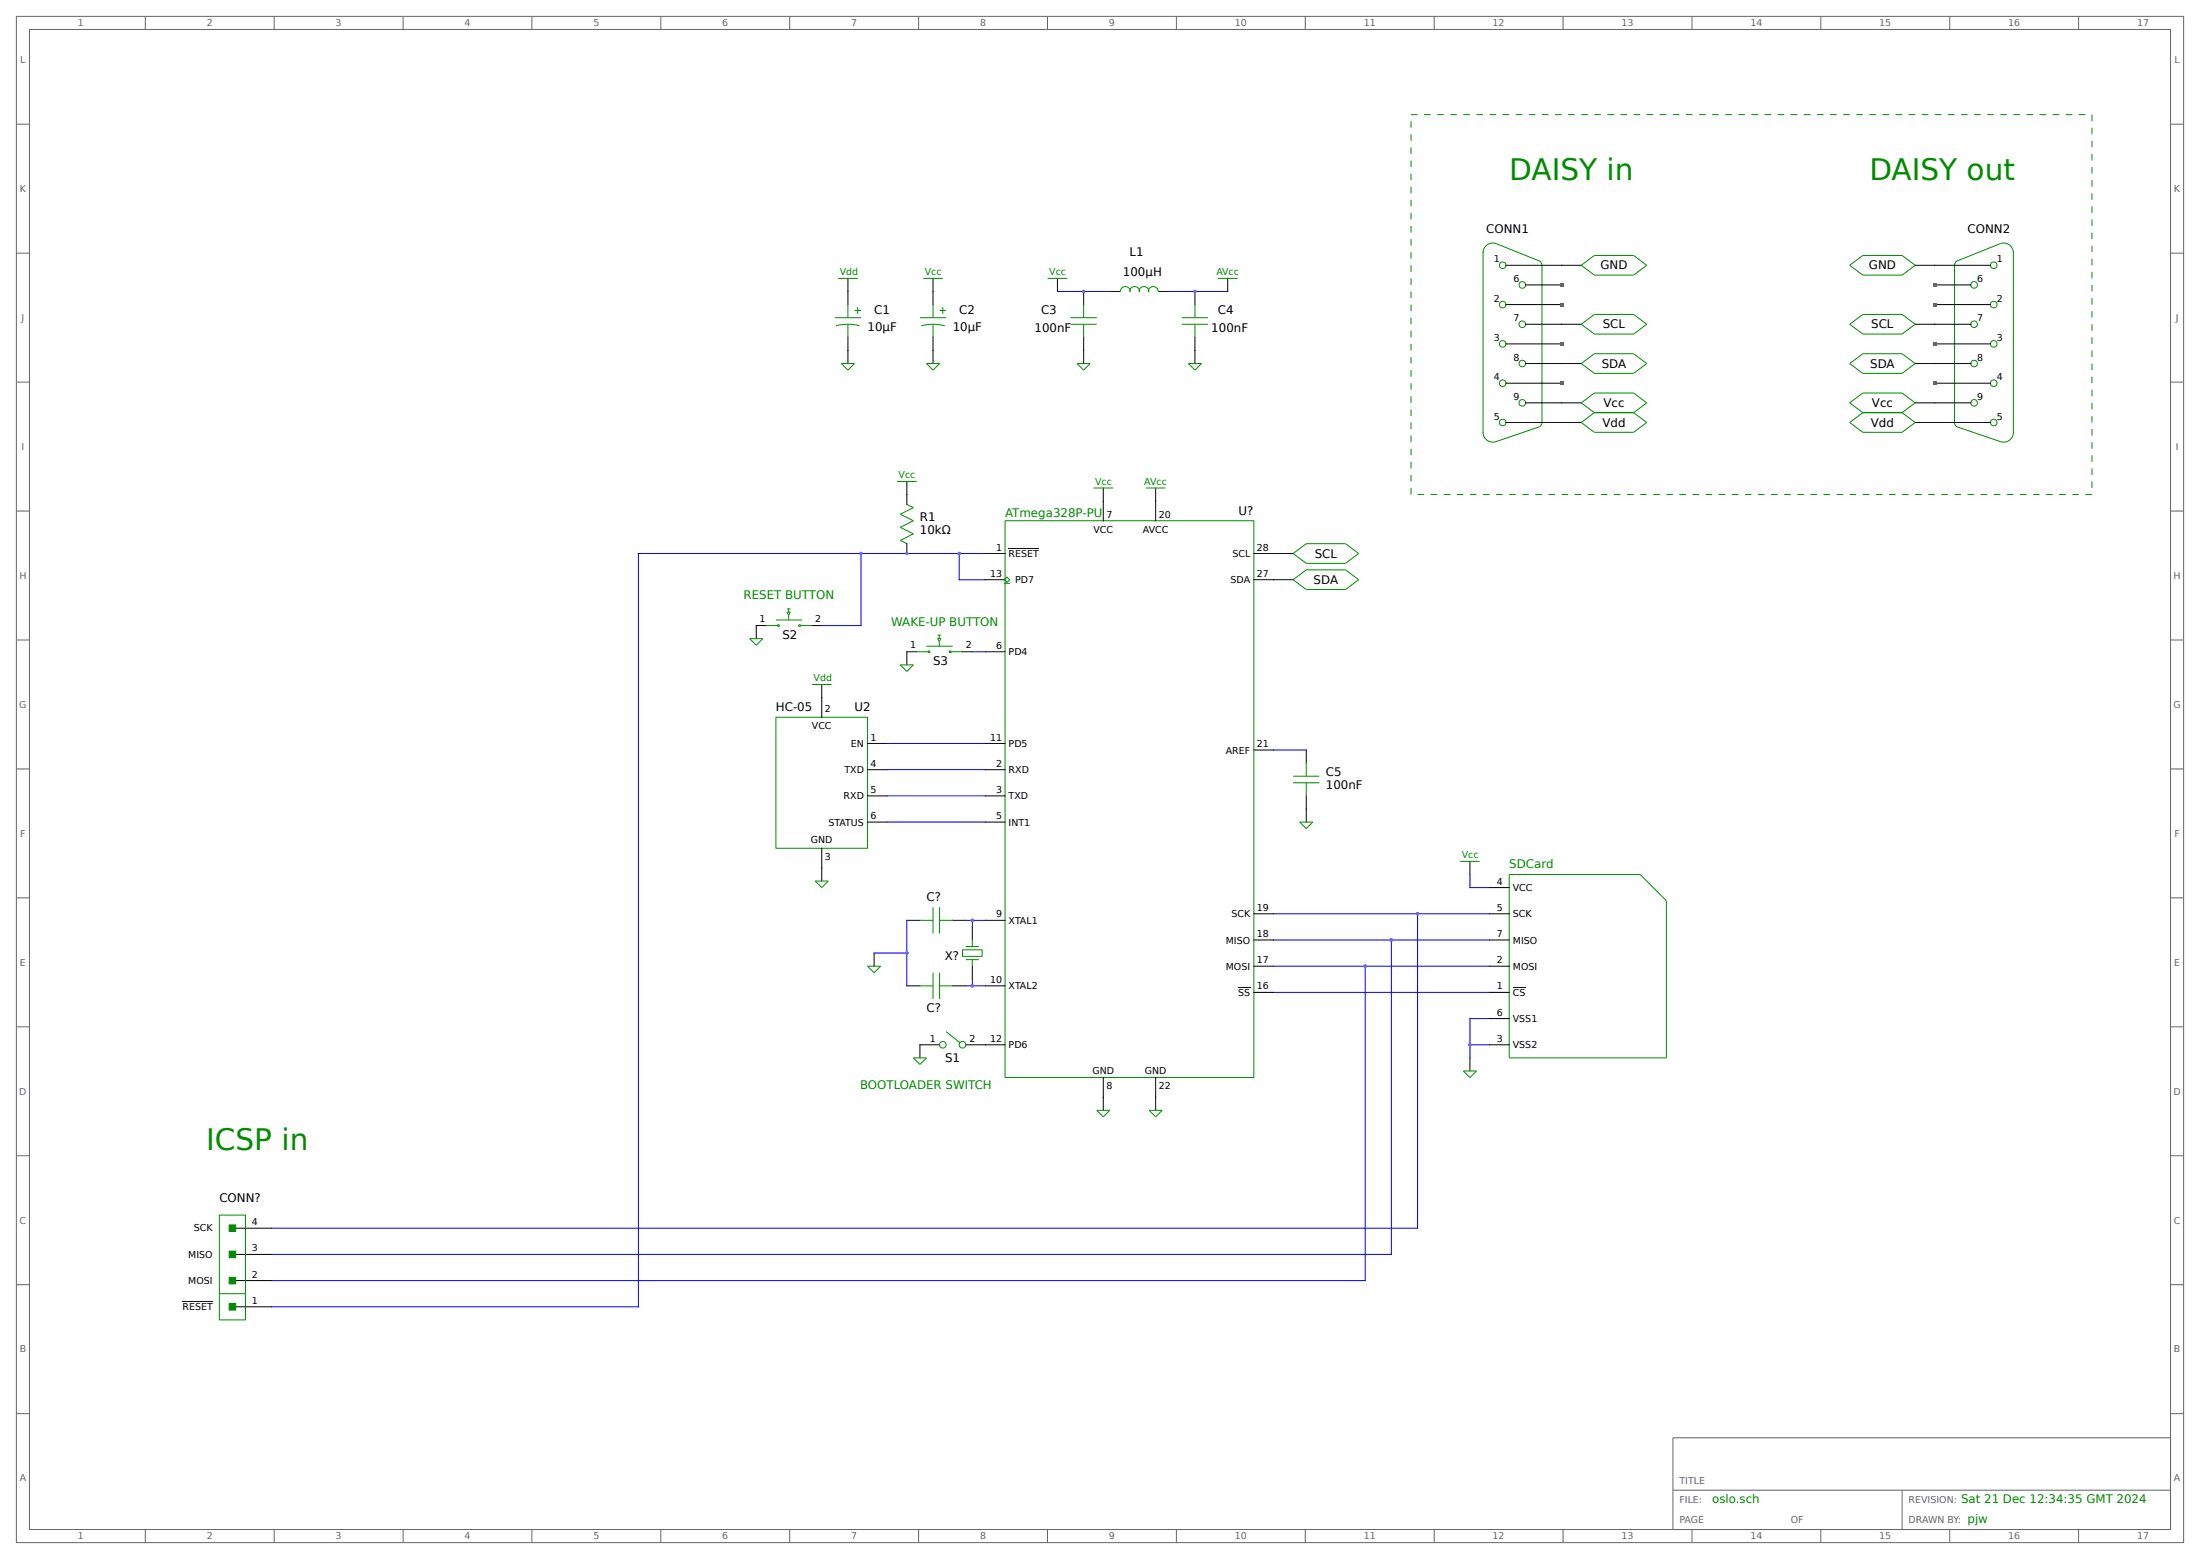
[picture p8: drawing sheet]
<svg xmlns="http://www.w3.org/2000/svg" width="853mm" height="605mm" viewBox="0 0 853 605" stroke-linecap="round" stroke-linejoin="round" font-family="sans-serif">
<g fill="none" stroke="#666" stroke-width=".39">
<path d="M6.3 6.3h840.8v591.9h-840.8zM11.4 11.4h830.6v581.7h-830.6zM56.4 6.3v5.1M106.4 6.3v5.1M156.4 6.3v5.1M206.4 6.3v5.1M256.4 6.3v5.1M306.3 6.3v5.1M356.4 6.3v5.1M406.3 6.3v5.1M456.4 6.3v5.1M506.3 6.3v5.1"/>
<path d="M556.4 6.3v5.1M606.3 6.3v5.1M656.4 6.3v5.1M706.3 6.3v5.1M756.4 6.3v5.1M806.3 6.3v5.1M6.3 48.2h5.1M842 48.2h5.1M6.3 98.2h5.1M842 98.2h5.1M6.3 148.2h5.1M842 148.2h5.1"/>
<path d="M6.3 198.2h5.1M842 198.2h5.1M6.3 248.2h5.1M842 248.2h5.1M6.3 298.2h5.1M842 298.2h5.1M6.3 348.2h5.1M842 348.2h5.1M6.3 398.2h5.1M842 398.2h5.1M6.3 448.2h5.1M842 448.2h5.1"/>
<path d="M6.3 498.2h5.1M842 498.2h5.1M6.3 548.2h5.1M649 557.5h193v35.6h-193zM842 548.2h5.1M649 577.8h193M737.9 577.8v15.3M56.4 593.1v5.1M106.4 593.1v5.1M156.4 593.1v5.1M206.4 593.1v5.1M256.4 593.1v5.1"/>
<path d="M306.3 593.1v5.1M356.4 593.1v5.1M406.3 593.1v5.1M456.4 593.1v5.1M506.3 593.1v5.1M556.4 593.1v5.1M606.3 593.1v5.1M656.4 593.1v5.1M706.3 593.1v5.1M756.4 593.1v5.1M806.3 593.1v5.1"/>
</g>
<g fill="none" stroke="#008b00" stroke-width=".39">
<path d="M575.3 98a3.8 3.8 0 0 1 5.1-3.5l16.8 6.7 .9 1.3 .1 61.3-.2 .8-.8 .9M575.3 97.7v70.3M781 98a3.8 3.8 0 0 0-5-3.5l-16.9 6.7-.9 1.3v61.3l.2 .8 .7 .9M781 97.7v70.3M325.1 107.9h7.6M328.9 118.1v5.1M332.7 119.1v2.6M358.1 107.9h7.7M361.9 118.1v5.1M365.7 119.1v2.6M406.4 107.9h7.6M420.4 118.1v5.1"/>
<path d="M434.3 113h.3a1.84 1.84 0 0 1 1.9-1.9 1.84 1.84 0 0 1 1.8 2 1.81 1.81 0 0 1 1.8-2 1.81 1.81 0 0 1 1.8 2 1.81 1.81 0 0 1 1.8-2 1.81 1.81 0 0 1 1.8 2 1.88 1.88 0 0 1 1.8-2 1.88 1.88 0 0 1 2 1.9h.3M463.5 118.1v5.1M472.4 107.9h7.7M613.4 102.9l5.1-3.8h15.2l5.1 3.8-5.1 3.8h-15.2zM717.5 102.9l5.1-3.8h15.3l5 3.8-5 3.8h-15.3zM323.8 123.2h10.2M324.3 126.3a17.8 17.8 0 0 1 9.2 0M328.9 125.7v5.1M331.5 120.4h2.5M356.9 123.2h10.1M357.3 126.3a17.8 17.8 0 0 1 9.3 0M361.9 125.7v5.1"/>
<path d="M364.5 120.4h2.5M415.3 123.2h10.1M415.3 125.7h10.1M420.4 125.7v5.1M458.5 123.2h10.1M458.5 125.7h10.1M463.5 125.7v5.1M613.4 125.7l5.1-3.8h15.2l5.1 3.8-5.1 3.8h-15.2zM717.5 125.7l5.1-3.8h15.3l5 3.8-5 3.8h-15.3zM326.4 141h5.1l-2.6 2.5zM359.4 141h5.1l-2.6 2.5zM417.8 141h5.1l-2.5 2.5z"/>
<path d="M461 141h5.1l-2.6 2.5zM613.4 141l5.1-3.8h15.2l5.1 3.8-5.1 3.8h-15.2zM717.5 141l5.1-3.8h15.3l5 3.8-5 3.8h-15.3zM575.3 167.6a3.8 3.8 0 0 0 5.1 3.6M597.2 165.5l-16.9 5.7M618.5 160h15.2M618.5 160l-5.1-3.8 5.1-3.8h15.2l5.1 3.8-5.1 3.8M618.5 160l-5.1 3.8 5.1 3.8h15.2l5.1-3.8-5.1-3.8M722.6 160l-5.1-3.8 5.1-3.8h15.3l5 3.8-5 3.8M722.6 160h15.3M722.6 160l-5.1 3.8 5.1 3.8h15.3l5-3.8-5-3.8M759.2 165.5l16.8 5.7"/>
<path d="M781 167.6a3.8 3.8 0 0 1-5.1 3.6M348 186.7h7.6M351.8 195.6l2.5 1.2-5.1 2.6 5.1 2.5-5.1 2.6 5.1 2.5-5.1 2.5 2.6 1.3M424.2 189.2h7.6M444.5 189.2h7.6M389.9 201.9h96.5v215.9h-96.5zM501.6 214.6l5.1-3.8h15.3l5 3.8-5 3.8h-15.3zM305.3 236.1h1.3M305.3 237.4h1.3l-.7 1.2zM305.9 236.1v1.3M305.9 238.6v1.8M389.6 224.8l1.1-1 1 1-1 1z"/>
<path d="M389.6 226.2h2.1M501.6 224.8l5.1-3.8h15.3l5 3.8-5 3.8h-15.3zM290.8 247.6h5.1l-2.5 2.6zM297.2 242.6h4.4M301 240.4h10.1M301.7 242.3h.5v.5h-.5zM309.9 242.3h.5v.5h-.5zM310.5 242.6h4.5M349.2 257.8h5.1l-2.5 2.5zM355.6 252.7h4.4M359.4 250.6h10.2M360.2 252.5h.4v.5h-.4z"/>
<path d="M363.7 246.3h1.3M363.7 247.5h1.3l-.6 1.3zM364.4 246.3v1.2M364.4 248.8v1.7M368.4 252.5h.4v.5h-.4zM368.9 252.7h4.5M301 278.1h35.5v50.8h-35.5zM315 265.4h7.6M506.7 295.9v5.1M501.6 301h10.2M501.6 303.5h10.2M504.2 318.8h5.1l-2.6 2.5z"/>
<path d="M506.7 303.5v5.1M566.4 334h7.6M585.5 339.1h50.8l10.1 10.1v61h-60.9zM316.2 341.6h5.1l-2.5 2.6zM356.9 356.9h5M361.9 351.8v10.1M364.5 351.8v10.1M364.5 356.9h5.1M336.5 374.6h5.1l-2.5 2.6zM361.9 377.2v10.1M364.5 377.2v10.1M373.4 368.3h7.6v2.5h-7.6z"/>
<path d="M374.6 372.1h5.1M374.6 367h5.1M377.2 364.5v2.5M377.2 372.1v2.5M356.9 382.3h5M364.5 382.3h5.1M354.3 410.2h5.1l-2.5 2.5zM367 400l5.4 4.3M567.7 415.3h5.1l-2.6 2.5zM425.4 430.5h5.1l-2.5 2.6zM445.8 430.5h5l-2.5 2.6zM85.1 471.2h10.1v40.6h-10.1z"/>
<path d="M85.1 501.6h10.1"/>
<circle cx="582.9" cy="118.1" r="1.28"/>
<circle cx="582.9" cy="102.9" r="1.28"/>
<circle cx="590.5" cy="110.5" r="1.28"/>
<circle cx="765.8" cy="110.5" r="1.28"/>
<circle cx="773.4" cy="118.1" r="1.28"/>
<circle cx="773.4" cy="102.9" r="1.28"/>
<circle cx="582.9" cy="133.4" r="1.28"/>
<circle cx="590.5" cy="125.7" r="1.28"/>
<circle cx="765.8" cy="125.7" r="1.28"/>
<circle cx="773.4" cy="133.4" r="1.28"/>
<circle cx="582.9" cy="148.6" r="1.28"/>
<circle cx="590.5" cy="156.2" r="1.28"/>
<circle cx="590.5" cy="141" r="1.28"/>
<circle cx="765.8" cy="156.2" r="1.28"/>
<circle cx="765.8" cy="141" r="1.28"/>
<circle cx="773.4" cy="148.6" r="1.28"/>
<circle cx="582.9" cy="163.8" r="1.28"/>
<circle cx="773.4" cy="163.8" r="1.28"/>
<circle cx="365.7" cy="405.1" r="1.28"/>
<circle cx="373.4" cy="405.1" r="1.28"/>
</g>
<g fill="none" stroke="#000" stroke-width=".39">
<path d="M328.9 107.9v10.2M361.9 107.9v10.2M410.2 107.9v5.1M420.4 113v5.1M430.5 113h3.8M449.6 113h3.8M463.5 113v5.1M476.2 107.9v5.1M584.2 118.1h21.6M584.2 102.9h29.2M591.8 110.5h14M742.9 102.9h29.3"/>
<path d="M750.6 118.1h21.6M750.6 110.5h13.9M328.9 130.8v10.2M361.9 130.8v10.2M420.4 130.8v10.2M463.5 130.8v10.2M584.2 133.3h21.6M591.8 125.7h21.6M742.9 125.7h21.6M750.6 133.3h21.6M584.2 148.6h21.6M591.8 141h21.6"/>
<path d="M591.8 156.2h21.6M742.9 141h21.6M742.9 156.2h21.6M750.6 148.6h21.6M584.2 163.8h29.2M742.9 163.8h29.3M351.8 186.7v8.9M428 189.2v12.7M448.3 189.2v12.7M351.8 210.8v3.8M382.3 214.6h7.6M391.3 212.7h11.7"/>
<path d="M486.4 214.6h15.2M382.3 224.8h7.6M486.4 224.8h15.2M297.2 242.6h-3.8v5M315 242.6h3.8M355.6 252.7h-3.8v5.1M373.4 252.7h3.8M382.3 252.7h7.6M318.8 265.4v12.7M336.5 288.3h7.7M336.5 298.4h7.7M382.3 288.3h7.6"/>
<path d="M382.3 298.4h7.6M486.4 290.8h7.6M506.7 290.8v5.1M336.5 308.6h7.7M336.5 318.8h7.7M382.3 308.6h7.6M382.3 318.8h7.6M506.7 308.6v10.2M318.8 328.9v12.7M570.2 334v5.1M351.8 356.9h5.1M369.6 356.9h5"/>
<path d="M377.2 359.4v5.1M382.3 356.9h7.6M486.4 354.3h7.6M577.8 354.3h7.7M577.8 344.2h7.7M339.1 369.6v5M377.2 374.6v5.1M486.4 374.6h7.6M486.4 364.5h7.6M577.8 374.6h7.7M577.8 364.5h7.7M351.8 382.3h5.1"/>
<path d="M369.6 382.3h5M382.3 382.3h7.6M480.3 382.9h4.7M486.4 384.8h7.6M577.8 384.8h7.7M577.8 395h7.7M586.9 382.9h4.9M364.5 405.1h-7.6v5.1M374.6 405.1h15.3M428 417.8v12.7M448.3 417.8v12.7M570.2 410.2v5.1"/>
<path d="M577.8 405.1h7.7M90.2 476.2h15.2M90.2 496.6h15.2M90.2 486.4h15.2M70.8 504.7h11.8M90.2 506.7h15.2"/>
</g>
<g fill="none" stroke="#00f" stroke-width=".39">
<path d="M410.2 113h20.3M453.4 113h22.8M334 214.6v28h-15.2M372.1 214.6v10.2h10.2M382.3 214.6h-134.7v292.1h-142.2M377.2 252.7h5.1M344.2 288.3h38.1M344.2 298.4h38.1M494 290.8h12.7M344.2 308.6h38.1M344.2 318.8h38.1M570.2 339.1v5.1h7.6"/>
<path d="M351.8 356.9v25.4M374.6 356.9h7.7M377.2 356.9v2.5M494 354.3h83.8M549.9 354.3v121.9h-444.5M339.1 369.6h12.7M377.2 379.7v2.6M494 374.6h83.8M494 364.5h83.8M529.6 374.6v122h-424.2M539.8 364.5v121.9h-434.4M374.6 382.3h7.7"/>
<path d="M494 384.8h83.8M577.8 395h-7.6v15.2M570.2 405.1h7.6"/>
</g>
<g fill="#008b00" stroke="#008b00" stroke-width=".39">
<path d="M88.9 475h2.5v2.5h-2.5z"/>
<path d="M88.9 485.1h2.5v2.6h-2.5z"/>
<path d="M88.9 495.3h2.5v2.5h-2.5z"/>
<path d="M88.9 505.5h2.5v2.5h-2.5z"/>
</g>
<path d="M547.4 44.4h264.1v147.4h-264.1z" fill="none" stroke="#008b00" stroke-width=".39" stroke-dasharray="2.5 2.5" stroke-linecap="butt"/>
<g fill="#a020f0">
<circle cx="351.8" cy="214.6" r=".64"/>
<circle cx="372.1" cy="214.6" r=".64"/>
<circle cx="334" cy="214.6" r=".64"/>
<circle cx="529.6" cy="374.6" r=".64"/>
<circle cx="539.7" cy="364.5" r=".64"/>
<circle cx="549.9" cy="354.3" r=".64"/>
<circle cx="351.8" cy="369.6" r=".64"/>
<circle cx="377.2" cy="382.3" r=".64"/>
<circle cx="377.2" cy="356.9" r=".64"/>
<circle cx="570.2" cy="405.1" r=".64"/>
</g>
<g fill="#f00">
<path d="M749.8 147.8h1.5v1.6h-1.5z"/>
<path d="M749.8 132.6h1.5v1.5h-1.5z"/>
<path d="M749.8 117.3h1.5v1.6h-1.5z"/>
<path d="M749.8 109.7h1.5v1.6h-1.5z"/>
<path d="M605 147.8h1.6v1.6h-1.6z"/>
<path d="M605 132.6h1.6v1.5h-1.6z"/>
<path d="M605 117.3h1.6v1.6h-1.6z"/>
<path d="M605 109.7h1.6v1.6h-1.6z"/>
</g>
<g fill="#a020f0">
<circle cx="420.4" cy="113" r=".64"/>
<circle cx="463.5" cy="113" r=".64"/>
</g>
<g font-size="11.5" fill="#008b00">
<text x="585.5" y="69.9">DAISY in</text>
<text x="725.2" y="69.9">DAISY out</text>
<text x="80" y="445.8">ICSP in</text>
</g>
<g font-size="4.6">
<text x="576.5" y="90.2">CONN1</text>
<text x="763.3" y="90.2">CONN2</text>
<text x="438.1" y="99.2">L1</text>
<text x="435.6" y="107.1">100µH</text>
<text x="620.9" y="104.5">GND</text>
<text x="725" y="104.5">GND</text>
<text x="339.1" y="121.9">C1</text>
<text x="372.1" y="121.9">C2</text>
<text x="403.9" y="121.9">C3</text>
<text x="472.4" y="121.9">C4</text>
<text x="336.5" y="128.3">10µF</text>
<text x="369.6" y="128.3">10µF</text>
<text x="401.3" y="128.7">100nF</text>
<text x="469.9" y="128.7">100nF</text>
<text x="621.8" y="127.3">SCL</text>
<text x="725.9" y="127.3">SCL</text>
<text x="621.4" y="142.6">SDA</text>
<text x="725.5" y="142.6">SDA</text>
<text x="622" y="157.8">Vcc</text>
<text x="726.2" y="157.8">Vcc</text>
<text x="621.6" y="165.4">Vdd</text>
<text x="725.8" y="165.4">Vdd</text>
<text x="356.9" y="201.9">R1</text>
<text x="480.5" y="199.5">U?</text>
<text x="356.9" y="207">10kΩ</text>
<text x="510" y="216.2">SCL</text>
<text x="509.6" y="226.4">SDA</text>
<text x="303.5" y="247.6">S2</text>
<text x="361.9" y="257.8">S3</text>
<text x="301" y="275.7">HC-05</text>
<text x="331.5" y="275.7">U2</text>
<text x="514.3" y="301">C5</text>
<text x="514.3" y="306.1">100nF</text>
<text x="359.4" y="349.2">C?</text>
<text x="366.5" y="372.1">X?</text>
<text x="359.4" y="392.4">C?</text>
<text x="366.6" y="411.9">S1</text>
<text x="85.1" y="466.1">CONN?</text>
</g>
<g font-size="4.6" fill="#008b00">
<text x="389.9" y="200.7">ATmega328P-PU</text>
<text x="288.5" y="232.4">RESET BUTTON</text>
<text x="345.7" y="242.6">WAKE-UP BUTTON</text>
<text x="585.5" y="336.6">SDCard</text>
<text x="333.6" y="422.1">BOOTLOADER SWITCH</text>
<text x="664.2" y="582.9">oslo.sch</text>
<text x="760.7" y="582.9">Sat 21 Dec 12:34:35 GMT 2024</text>
<text x="763.3" y="590.5">pjw</text>
</g>
<g font-size="3.7" fill="#666">
<text x="30.2" y="10.2">1</text>
<text x="80.2" y="10.2">2</text>
<text x="130.2" y="10.2">3</text>
<text x="180.2" y="10.2">4</text>
<text x="230.2" y="10.2">5</text>
<text x="280.2" y="10.2">6</text>
<text x="330.2" y="10.2">7</text>
<text x="380.2" y="10.2">8</text>
<text x="430.2" y="10.2">9</text>
<text x="479" y="10.2">10</text>
<text x="529" y="10.2">11</text>
<text x="579" y="10.2">12</text>
<text x="629" y="10.2">13</text>
<text x="679" y="10.2">14</text>
<text x="729" y="10.2">15</text>
<text x="779" y="10.2">16</text>
<text x="829" y="10.2">17</text>
<text x="7.9" y="24.4">L</text>
<text x="843.5" y="24.4">L</text>
<text x="7.7" y="74.4">K</text>
<text x="843.3" y="74.4">K</text>
<text x="8.3" y="124.4">J</text>
<text x="844" y="124.4">J</text>
<text x="8.3" y="174.4">I</text>
<text x="844" y="174.4">I</text>
<text x="7.5" y="224.4">H</text>
<text x="843.2" y="224.4">H</text>
<text x="7.5" y="274.4">G</text>
<text x="843.1" y="274.4">G</text>
<text x="7.8" y="324.4">F</text>
<text x="843.5" y="324.4">F</text>
<text x="7.7" y="374.4">E</text>
<text x="843.4" y="374.4">E</text>
<text x="7.5" y="424.4">D</text>
<text x="843.1" y="424.4">D</text>
<text x="7.6" y="474.4">C</text>
<text x="843.3" y="474.4">C</text>
<text x="7.6" y="524.4">B</text>
<text x="843.3" y="524.4">B</text>
<text x="7.6" y="574.4">A</text>
<text x="651.5" y="575.3">TITLE</text>
<text x="843.3" y="574.4">A</text>
<text x="651.5" y="582.9">FILE:</text>
<text x="740.4" y="582.9">REVISION:</text>
<text x="651.5" y="590.5">PAGE</text>
<text x="694.7" y="590.5">OF</text>
<text x="740.4" y="590.5">DRAWN BY:</text>
<text x="30.2" y="596.9">1</text>
<text x="80.2" y="596.9">2</text>
<text x="130.2" y="596.9">3</text>
<text x="180.2" y="596.9">4</text>
<text x="230.2" y="596.9">5</text>
<text x="280.2" y="596.9">6</text>
<text x="330.2" y="596.9">7</text>
<text x="380.2" y="596.9">8</text>
<text x="430.2" y="596.9">9</text>
<text x="479" y="596.9">10</text>
<text x="529" y="596.9">11</text>
<text x="579" y="596.9">12</text>
<text x="629" y="596.9">13</text>
<text x="679" y="596.9">14</text>
<text x="729" y="596.9">15</text>
<text x="779" y="596.9">16</text>
<text x="829" y="596.9">17</text>
</g>
<g font-size="3.7">
<text x="579.4" y="101.7">1</text>
<text x="774.6" y="101.7">1</text>
<text x="587.1" y="109.3">6</text>
<text x="767" y="109.3">6</text>
<text x="579.4" y="117">2</text>
<text x="774.6" y="117">2</text>
<text x="587.1" y="124.6">7</text>
<text x="767" y="124.6">7</text>
<text x="579.4" y="132.2">3</text>
<text x="774.6" y="132.2">3</text>
<text x="587.1" y="139.8">8</text>
<text x="767" y="139.8">8</text>
<text x="579.4" y="147.4">4</text>
<text x="774.6" y="147.4">4</text>
<text x="587.1" y="155.1">9</text>
<text x="767" y="155.1">9</text>
<text x="579.4" y="162.7">5</text>
<text x="774.6" y="162.7">5</text>
<text x="429.3" y="200.8">7</text>
<text x="449.6" y="200.8">20</text>
<text x="424.2" y="206.7">VCC</text>
<text x="443.4" y="206.7">AVCC</text>
<text x="386.4" y="213.5">1</text>
<text x="487.6" y="213.5">28</text>
<text x="391.3" y="216">RESET</text>
<text x="478.1" y="216">SCL</text>
<text x="384.1" y="223.6">13</text>
<text x="393.8" y="226.2">PD7</text>
<text x="477.4" y="226.2">SDA</text>
<text x="487.6" y="223.6">27</text>
<text x="294.6" y="241.3">1</text>
<text x="316.2" y="241.3">2</text>
<text x="353.1" y="251.5">1</text>
<text x="374.6" y="251.5">2</text>
<text x="386.4" y="251.6">6</text>
<text x="391.3" y="254.1">PD4</text>
<text x="320" y="276">2</text>
<text x="314.9" y="282.8">VCC</text>
<text x="337.7" y="287.1">1</text>
<text x="384.1" y="287.1">11</text>
<text x="330.1" y="289.7">EN</text>
<text x="391.3" y="289.7">PD5</text>
<text x="475.5" y="292.2">AREF</text>
<text x="487.6" y="289.7">21</text>
<text x="327.6" y="299.8">TXD</text>
<text x="337.7" y="297.3">4</text>
<text x="386.4" y="297.3">2</text>
<text x="391.3" y="299.8">RXD</text>
<text x="327.3" y="310">RXD</text>
<text x="337.7" y="307.5">5</text>
<text x="386.4" y="307.5">3</text>
<text x="391.3" y="310">TXD</text>
<text x="337.7" y="317.6">6</text>
<text x="386.4" y="317.6">5</text>
<text x="321.3" y="320.2">STATUS</text>
<text x="391.3" y="320.2">INT1</text>
<text x="314.6" y="326.8">GND</text>
<text x="320" y="333.6">3</text>
<text x="580.7" y="343">4</text>
<text x="586.9" y="345.6">VCC</text>
<text x="487.6" y="353.2">19</text>
<text x="580.7" y="353.2">5</text>
<text x="386.4" y="355.7">9</text>
<text x="391.3" y="358.3">XTAL1</text>
<text x="477.7" y="355.7">SCK</text>
<text x="586.9" y="355.7">SCK</text>
<text x="475.5" y="365.9">MISO</text>
<text x="487.6" y="363.3">18</text>
<text x="580.7" y="363.3">7</text>
<text x="586.9" y="365.9">MISO</text>
<text x="475.5" y="376">MOSI</text>
<text x="487.6" y="373.5">17</text>
<text x="580.7" y="373.5">2</text>
<text x="586.9" y="376">MOSI</text>
<text x="384.1" y="381.1">10</text>
<text x="391.3" y="383.7">XTAL2</text>
<text x="487.6" y="383.7">16</text>
<text x="580.7" y="383.7">1</text>
<text x="480.3" y="386.2">SS</text>
<text x="586.9" y="386.2">CS</text>
<text x="580.7" y="393.8">6</text>
<text x="586.9" y="396.4">VSS1</text>
<text x="360.7" y="403.9">1</text>
<text x="376.1" y="403.9">2</text>
<text x="384.1" y="404">12</text>
<text x="391.3" y="406.5">PD6</text>
<text x="580.7" y="404">3</text>
<text x="586.9" y="406.5">VSS2</text>
<text x="423.8" y="416.4">GND</text>
<text x="444.1" y="416.4">GND</text>
<text x="429.3" y="422.4">8</text>
<text x="449.6" y="422.4">22</text>
<text x="75.2" y="477.5">SCK</text>
<text x="97.7" y="475.1">4</text>
<text x="97.7" y="485.3">3</text>
<text x="73" y="487.7">MISO</text>
<text x="73" y="497.8">MOSI</text>
<text x="97.7" y="495.4">2</text>
<text x="70.8" y="508">RESET</text>
<text x="97.7" y="505.6">1</text>
</g>
<g font-size="3.7" fill="#008b00">
<text x="325.8" y="106.7">Vdd</text>
<text x="358.8" y="106.7">Vcc</text>
<text x="407" y="106.7">Vcc</text>
<text x="471.9" y="106.7">AVcc</text>
<text x="348.6" y="185.4">Vcc</text>
<text x="424.8" y="188">Vcc</text>
<text x="443.9" y="188">AVcc</text>
<text x="315.6" y="264.2">Vdd</text>
<text x="567.1" y="332.7">Vcc</text>
</g>
</svg>
